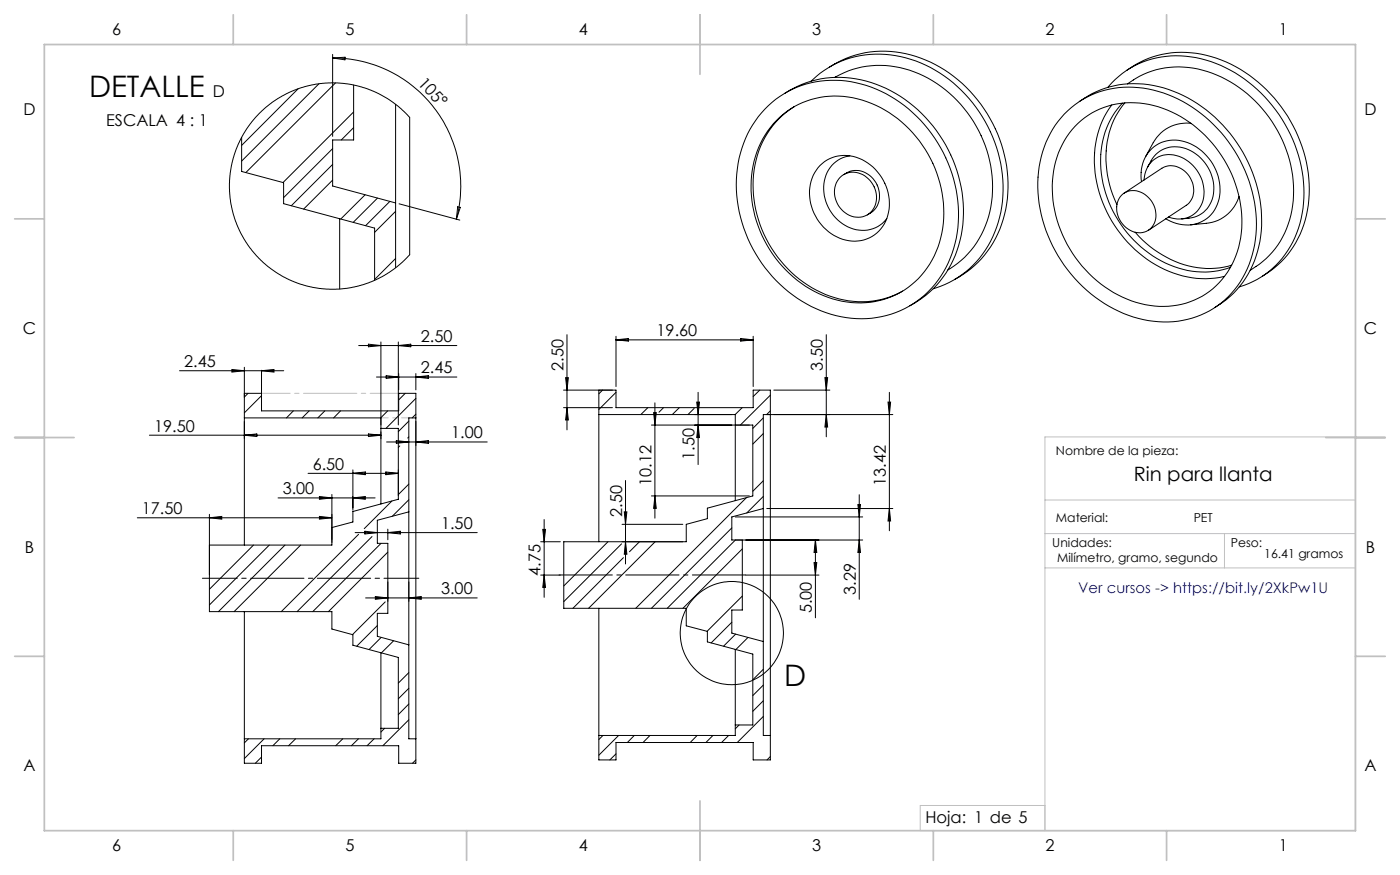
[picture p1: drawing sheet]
<svg xmlns="http://www.w3.org/2000/svg" width="400mm" height="250mm" viewBox="0 0 400 250" stroke-linecap="round" stroke-linejoin="round" font-family="sans-serif">
<g fill="none" stroke="#000" stroke-width=".29">
<path d="M95 16.6a36.6 36.6 0 0 1 35.4 46M95 15.5v23.5M95 16.6l3.6-.2v.7zM237 19.1a29.5 29.5 0 0 1 31.6 .1 39 39 0 0 1 18 43.5 28.1 28.1 0 0 1-13.9 17.2M69 39.3v9.7l12 3.2v6l26 7v14.9M74.3 32.2l1.9-1.7 3.1-2.3 4.7-2.4 3.1-1 3-.7 5.1-.4 5.4 .5 3.4 .9 2.7 1 4.6 2.4 2.3 1.7 2.7 2.5 .8 .8v39.3l-2.1 2-2.4 2-2.7 1.8-4.6 2.2-2.9 .9-3.4 .7-4.8 .2-2.8-.2-3.5-.6-5.3-1.9-2.1-1.1-3.1-2-3.4-3-3.7-4.6-1.5-2.6-1.2-2.5-1-2.9-.6-2.8-.4-3.7-.1-2.3 .6-5.2 .8-2.7 1.1-3.1 2.5-4.7 1.4-1.9zM85.2 25.4l-16.2 16.1M91.1 23.9l-22.1 22.1M95.8 23.7l-25.6 25.6M101 24.3v15.7h-6v13.1l18 4.9M101 32l-20.1 20.2M101 36.5l-3.5 3.5"/>
<path d="M113 29.8v28.2M218.5 31.2a28.1 28.1 0 0 1 31.8-5.7 39.2 39.2 0 0 1 22.6 44 27.5 27.5 0 0 1-36.9 19.8 39.2 39.2 0 0 1-24.8-44.1 29.3 29.3 0 0 1 7.3-14zM221.9 34.4a24.4 24.4 0 0 1 28.4-4.3 33.8 33.8 0 0 1 18.1 39.2 23.9 23.9 0 0 1-31.9 15.6 34 34 0 0 1-21.1-38.8 24.9 24.9 0 0 1 6.5-11.7zM224.3 26.6a29.5 29.5 0 0 1 31.6 .1 39 39 0 0 1 18 43.5 28.1 28.1 0 0 1-13.9 17.2M226.9 30.5a26.1 26.1 0 0 0-11.6 25.1 34.1 34.1 0 0 0 24.5 29.8 24.4 24.4 0 0 0 18.1-2.2M231.8 23.2a28.2 28.2 0 0 1 31.3-5.2 39.2 39.2 0 0 1 22.5 44 27.5 27.5 0 0 1-19 20.5M238.5 22.1a27.1 27.1 0 0 1 29.2 1.8 35.2 35.2 0 0 1 14.3 39.3 25.1 25.1 0 0 1-11.2 13.9M304.1 32.6a26.6 26.6 0 0 1 28.3-6 40.4 40.4 0 0 1 26.3 41.9 25.9 25.9 0 0 1-22.1 23.3 34.1 34.1 0 0 1-28.4-11.1 39.5 39.5 0 0 1-11-34.5 28.1 28.1 0 0 1 6.9-13.6zM307.1 36.1a23.3 23.3 0 0 1 26.5-4.6 35.1 35.1 0 0 1 20.9 36.5 22.4 22.4 0 0 1-28.6 18.7 34.8 34.8 0 0 1-24.9-37.8 24.6 24.6 0 0 1 6.1-12.8zM308.4 29a28.1 28.1 0 0 1 29.7-1.7 40.5 40.5 0 0 1 22.1 40.2 27 27 0 0 1-13.1 20.4M316.5 25a26 26 0 0 1 28.1-7.8 40.3 40.3 0 0 1 27.7 42.4 26 26 0 0 1-18.2 22.4M317.6 30a28.2 28.2 0 0 0-3.1 26.5 34.2 34.2 0 0 0 26.1 22.9 25.1 25.1 0 0 0 9.3-.4"/>
<path d="M320.7 29.5a25.6 25.6 0 0 0-4.8 25.6 32.5 32.5 0 0 0 23.4 22.2 22.4 22.4 0 0 0 12.3-.9M321.4 29.4a25.7 25.7 0 0 0-4.4 23.3l.9 2.7 1.2 3.1M322 20.1a27.7 27.7 0 0 1 28.3-2.4 40.7 40.7 0 0 1 23.5 40.9 27.1 27.1 0 0 1-13.1 20.3M322.1 24a25.4 25.4 0 0 1 26.8-2 36.5 36.5 0 0 1 20.2 38.1 24.2 24.2 0 0 1-11.9 17.1M340.3 35.2a10.8 10.8 0 0 0-10.8 5.6l-2.2 4M95 42.5l-14 14M95 47l-11.8 11.8M95 51.5l-8.3 8.2M104.3 55.7l-6.9 6.9M107.8 56.6l-6.9 6.9M111.4 57.5l-6.9 7M113 58v18.5"/>
<path d="M114 58.2l17.4 4.7M130.8 59.1l.7 .2-1.1 3.3zM234.3 47.3a10.6 10.6 0 0 1 14.4-.2 13.5 13.5 0 0 1 3.5 17.6 10.3 10.3 0 0 1-14.7 2.1 13.5 13.5 0 0 1-4.3-18.2zM240 50.7a5.9 5.9 0 0 1 9 1.5 6.1 6.1 0 0 1-2.5 9.7 7 7 0 0 1-7.1-3.4 7 7 0 0 1 .6-7.8zM241.1 49.9a6.4 6.4 0 0 1 9.8 3.6 6.1 6.1 0 0 1-3.1 7.9M242.8 44.5a9.3 9.3 0 0 0-7.1 12.2 11.3 11.3 0 0 0 12.9 8.9 8.4 8.4 0 0 0 4.8-3.1M320.4 55.8a5.5 5.5 0 0 1 8.2 1.1 5.9 5.9 0 0 1-1.1 9.2 6.5 6.5 0 0 1-8.3-5.1 5.6 5.6 0 0 1 1.2-5.2zM321.2 55.2l10.8-7.1a6 6 0 0 1 8.4 3.5 5.7 5.7 0 0 1-1.5 7.1l-10.7 7.1M326.1 51.9a9.7 9.7 0 0 1 10.7-11.8 14.2 14.2 0 0 1 11 18.3 9.5 9.5 0 0 1-13.4 4.8l-1.3-.7M326.9 51.4a7.3 7.3 0 0 1 11.3-6.1 10.5 10.5 0 0 1 4.7 13.8 7.1 7.1 0 0 1-9 2.9M327.9 47.8a8.6 8.6 0 0 1 6.2-5.7 11.5 11.5 0 0 1 12.4 9.1 8.7 8.7 0 0 1-5.3 10.8l-3.6 .5M354 56.1a10.8 10.8 0 0 1-9.3 7.7l-4.6 .4"/>
<path d="M97 62.5v20.1M113 73.9l-6 6M113 60.4l-6 6M324.3 66.3a28.2 28.2 0 0 0 24.1 10.2l3.5-.7M102.5 98.7h28M105.3 98.3l3.5 .4-3.5 .4zM108.8 97.7v24.7M113.8 97.7v23.7M113.8 98.7l3.6-.4v.8zM162 95.6v27.2M176 96.1v14.3M176 97.1h39.2"/>
<path d="M176 97.1l3.5-.4v.8zM211.6 96.7l3.6 .4-3.6 .4zM215.2 96.1v14.3M236.1 95.6v29.2M51.3 105.9h29.8M66.3 105.6l3.5 .3-3.5 .4zM69.8 119.4v36.3M69.8 112.4h4.9v5h39.2v-5h4.9v7M69.8 119.4h39M69.8 104.9v14.5M70.9 112.4l-1.1 1M74.7 105.9l3.6-.3v.7z"/>
<path d="M74.7 105.8v6.4M74.7 113.1l-4.9 4.9M83.8 117.4l-2 2M88.3 117.4l-2 2M92.8 117.4l-2 2M97.3 117.4l-2 2M107.6 107.7h22.9M110.3 107.3l3.6 .4-3.6 .4zM110.8 117.4l-2 2M113.9 106.7v4.7M115.8 112.4l-1.9 1.9M118.8 119.4v91.7"/>
<path d="M118.8 119.4h-2v26.8M118.8 106.7v4.7M118.8 107.7l3.6-.4v.8zM118.8 113.8l-8.5 8.6M118.8 118.3l-1 1.1M161 111.5h15v5h39.2v-5h4.9v98.6M161 116.5h14M161.6 107.9h.8l-.4 3.6zM162 116.5l.4 3.5h-.8zM171.1 118.4v36.4M171.1 118.4h39M171.1 111.5v6.9"/>
<path d="M172.2 111.5l-1.1 1M176 112.1l-4.9 4.9M185.1 116.5l-2 1.9M186.8 117.9h.7l-.4 3.5zM187.1 115.1v32.9M189.6 116.5l-1.3 1.3M194.1 116.5l-2 1.9M198.3 116.7l-1.7 1.7M199.1 114.9h.7l-.3 3.5zM199.5 112.1v20.6M210.1 118.4v24.6M212.1 116.5l-2.1 1.9"/>
<path d="M217.1 111.5l-1.9 1.8M218.1 119.4l-3 3M220.1 112.9l-8.6 8.5M220.1 117.4l-1.1 1M221.1 111.5h16M235.7 107.9h.8l-.4 3.6zM236.1 118.4l.4 3.6h-.8zM253.7 114.9h.8l-.4 3.5zM254.1 112.1v39.5M255.1 118.4h-37v26.9M42.7 124.3h66.1M69.8 120.4v5"/>
<path d="M69.8 124.3l3.6-.3v.7zM88 135.2h25.8M100.8 134.3v11.5M100.8 135.2l3.6-.3v.7zM105.3 124l3.5 .3-3.5 .4zM108.8 123.4v2M108.8 122.4v21.6M108.8 122.4h5v20.2l-13 3.5v3l-6 1.6M110.2 134.9l3.6 .3-3.6 .4zM110.5 126.3h28.7M113.2 125.9l3.6 .4-3.6 .4zM114.2 127.4l-.4 .4"/>
<path d="M116.8 138.3l-3 3M116.8 120.3l-3 3M116.8 124.8l-.3 .4M118.8 120.4v6.9M118.8 126.3l3.6-.4v.8zM178.7 137.3v23.8M186.1 121.4h29v20.3l-13 3.5v3l-6 1.6v5h-35v19h35v5l6 1.6v3l13 3.5v20.2h-5M199.5 121.4l.3 3.6h-.7zM218.1 137.4l-3 3M218.1 123.9l-3 3M39.2 147.9h55.6M59.8 147.9l3.6-.3v.7z"/>
<path d="M59.8 147v27.8h35v4.9l6 1.6v3l13 3.5v20.3h-5M72.4 155.7l-12.6 12.7M76.9 155.7l-17.1 17.1M79.4 142.3h27.8M81.4 155.7l-19 19.1M85.9 155.7l-19 19.1M91.3 141.9l3.5 .4-3.5 .3zM91.3 147.6l3.5 .3-3.5 .4zM94.8 141.3v14.4h-35M100.8 142.3l3.6-.4v.7zM101.5 152.2h34.8M102.4 152.7l-22 22.1"/>
<path d="M104.2 151.8l3.6 .4-3.6 .4zM106.3 153.3l-21.4 21.5M108.9 155.2l-19.5 19.6M110.8 151.2v3M110.8 152.2l3.6-.4v.8zM110.8 157.7l-17 17.1M112 143.1l-7.9 7.9M116.8 146.2v38M116.8 146.2l-9 2.4v6.6h3v20h-3v6.6l9 2.4M116.8 142.8l-4.7 4.7M154.5 154.8h5.6M155.1 151.3h.8l-.4 3.5z"/>
<path d="M155.5 148.4v22.3M173.7 154.8l-12.6 12.6M177.6 155.4l-16.5 16.5M177.7 149.8h17.4M178.1 159.3l-14.4 14.5M178.4 146.2h.7l-.4 3.6zM178.7 154.8l.4 3.5h-.7zM182.7 154.8l-2.9 2.8M186.1 141.7h28M187.1 141.7l.4 3.6h-.7zM187.2 154.8l-19 19M209.1 150.8l-23 23"/>
<path d="M210.1 147.7h36.4M210.1 154.3l-19.5 19.5M212.1 154.3v20h-3v6.6l9 2.4M212.1 156.8l-17 17M213.3 142.2l-31.7 31.6M218.1 145.3v38M218.1 145.3l-9 2.4v6.6h37.4M218.1 141.8l-4.7 4.8M219.1 145.3h36M233 154.3v22.2M233 154.3l.4 3.6h-.8zM245.1 144.2h.8l-.4 3.5z"/>
<path d="M245.5 141.3v29.9M245.5 154.3l.4 3.6h-.8zM254.1 145.3l.4 3.6h-.8zM69.8 174.8v36.3M104.5 170.8h31.8M107.2 170.4l3.6 .4-3.6 .4zM107.8 178.7l-5.9 5.9M110.1 172l-9.4 9.3M116.8 170.8l3.6-.4v.8zM116.8 166.3v5.5M154.5 164.3h5.6M155.5 164.3l.4 3.5h-.8z"/>
<path d="M171.1 173.8v36.3M209.1 177.8l-5.9 5.9M212.1 170.3l-10.1 10.1M213.1 164.3h20.9M232.6 160.7h.8l-.4 3.6zM108.8 186.5v21.6M108.9 182.1l-3.5 3.5M112.5 183.1l-3.5 3.4M116.8 184.2v26.9h2M116.8 192.2l-3 3M116.8 196.7l-3 3M210.1 185.5v21.6"/>
<path d="M210.2 181.2l-3.5 3.4M213.7 182.1l-3.4 3.5M218.1 183.3v26.8h2M218.1 191.2l-3 3M218.1 195.7l-3 3M69.8 211.1v7h4.9v-5h39.2v5h4.9v-7M71 211.1l-1.2 1.2M74.7 216.3l-1.7 1.8M75.5 211.1l-5.7 5.6M79.9 211.1l-1.9 2M84.5 211.1l-2.1 2M97.9 211.1l-2 2"/>
<path d="M102.4 211.1l-2 2M106.9 211.1l-2 2M108.8 208.1v3h-39M109.9 208.1l-1.1 1M116.8 201.1l-3 3.1M116.8 205.7l-7.4 7.4M118.8 217.1l-.9 1M171.1 210.1v7h4.9v-5h39.2v5h4.9v-7M172.3 210.1l-1.2 1.2M176 215.4l-1.8 1.7M176.7 210.1l-5.6 5.7M181.2 210.1l-2 2"/>
<path d="M185.7 210.1l-2 2M199.2 210.1l-2 2M203.7 210.1l-2 2M208.2 210.1l-2 2M210.1 207.1v3h-39M211.2 207.1l-1.1 1.1M218.1 200.2l-3 3M218.1 204.7l-7.5 7.4M220.1 216.2l-1 .9"/>
<circle cx="209.1" cy="180.9" r="14.7"/>
</g>
<path d="M57.8 165.2h61.9" fill="none" stroke="#000" stroke-width=".29" stroke-dasharray="15.2 1.3 1.3 1.3" stroke-dashoffset="5.3"/>
<path d="M159.1 164.3h54.6" fill="none" stroke="#000" stroke-width=".29" stroke-dasharray="15.2 1.3 1.3 1.3" stroke-dashoffset="-.6"/>
<path d="M74.7 112.4h39.2" fill="none" stroke="#c0c0c0" stroke-width=".29" stroke-dasharray="15.2 1.3 1.3 1.3" stroke-dashoffset="7.1"/>
<path d="M108.8 119.4h8" fill="none" stroke="#c0c0c0" stroke-width=".29" stroke-dasharray="15.2 1.3 1.3 1.3" stroke-dashoffset="13.1"/>
<path d="M298.6 142.9h88.6M298.6 152.5h88.6M349.8 152.5v9.8M298.6 162.3h88.6M298.6 230.1h-35.7v7.2h124.3v-112.5h-88.6v112.5" fill="none" stroke="#c0c0c0" stroke-width=".29"/>
<g fill="none" stroke="#c0c0c0" stroke-width=".5">
<path d="M12.7 12.7h374.6v224.6h-374.6zM66.6 4.2v8.5M133.3 4.2v8.5M200 4.2v17M266.7 4.2v8.5M333.3 4.2v8.5M4.2 62.5h8.5M387.3 62.5h8.5M4.2 125h17M378.8 125h17M4.2 187.5h8.5M387.3 187.5h8.5"/>
<path d="M66.6 237.3v8.5M133.3 237.3v8.5M200 228.8v17M266.7 237.3v8.5M333.3 237.3v8.5"/>
</g>
<g fill="#000">
<path d="M66.3 105.6l3.5 .3-3.5 .4zM74.7 105.9l3.6-.3v.7zM91.3 141.9l3.5 .4-3.5 .3zM100.8 142.3l3.6-.4v.7z"/>
<path d="M236.1 118.4l.4 3.6h-.8zM235.7 107.9h.8l-.4 3.6z"/>
<path d="M59.8 147.9l3.6-.3v.7zM91.3 147.6l3.5 .3-3.5 .4z"/>
<path d="M233 154.3l.4 3.6h-.8zM232.6 160.7h.8l-.4 3.6zM245.1 144.2h.8l-.4 3.5zM245.5 154.3l.4 3.6h-.8zM161.6 107.9h.8l-.4 3.6zM162 116.5l.4 3.5h-.8z"/>
<path d="M254.1 145.3l.4 3.6h-.8zM253.7 114.9h.8l-.4 3.5zM199.5 121.4l.3 3.6h-.7zM199.1 114.9h.7l-.3 3.5zM187.1 141.7l.4 3.6h-.7zM186.8 117.9h.7l-.4 3.5zM178.7 154.8l.4 3.5h-.7zM178.4 146.2h.7l-.4 3.6zM155.5 164.3l.4 3.5h-.8zM155.1 151.3h.8l-.4 3.5z"/>
<path d="M116.8 170.8l3.6-.4v.8zM107.2 170.4l3.6 .4-3.6 .4z"/>
</g>
<g font-size="8.5">
<text x="25.4" y="27.8">DETALLE</text>
<text x="224.1" y="196">D</text>
</g>
<text font-size="5.6" x="323.9" y="137.5">Rin para llanta</text>
<g font-size="4.7">
<text x="32" y="10.1">6</text>
<text x="98.7" y="10.1">5</text>
<text x="165.4" y="10.1">4</text>
<text x="232" y="10.1">3</text>
<text x="298.7" y="10.1">2</text>
<text x="365.4" y="10.1">1</text>
<text x="119.2" y="23.9" transform="rotate(47 119.2 23.9)">105°</text>
<text x="60.9" y="27.8">D</text>
<text x="6.7" y="32.9">D</text>
<text x="30.3" y="36">ESCALA 4 : 1</text>
<text x="389.8" y="32.9">D</text>
<text x="6.6" y="95.4">C</text>
<text x="389.7" y="95.4">C</text>
<text x="120.2" y="97.7">2.50</text>
<text x="187.6" y="96.1">19.60</text>
<text x="52.6" y="104.9">2.45</text>
<text x="120.2" y="106.7">2.45</text>
<text x="161" y="106" transform="rotate(-90 161 106)">2.50</text>
<text x="235.1" y="106" transform="rotate(-90 235.1 106)">3.50</text>
<text x="44" y="123.3">19.50</text>
<text x="128.9" y="125.3">1.00</text>
<text x="198.5" y="131.4" transform="rotate(-90 198.5 131.4)">1.50</text>
<text x="89.3" y="134.2">6.50</text>
<text x="80.8" y="141.2">3.00</text>
<text x="186.1" y="138.8" transform="rotate(-90 186.1 138.8)">10.12</text>
<text x="253.1" y="138.8" transform="rotate(-90 253.1 138.8)">13.42</text>
<text x="40.5" y="146.9">17.50</text>
<text x="177.7" y="147.6" transform="rotate(-90 177.7 147.6)">2.50</text>
<text x="126" y="151.1">1.50</text>
<text x="7.1" y="157.9">B</text>
<text x="390.2" y="157.9">B</text>
<text x="154.5" y="164.5" transform="rotate(-90 154.5 164.5)">4.75</text>
<text x="126" y="169.8">3.00</text>
<text x="244.5" y="169.9" transform="rotate(-90 244.5 169.9)">3.29</text>
<text x="232" y="175.2" transform="rotate(-90 232 175.2)">5.00</text>
<text x="6.7" y="220.4">A</text>
<text x="389.8" y="220.4">A</text>
<text x="264.4" y="235">Hoja: 1 de 5</text>
<text x="32" y="243.2">6</text>
<text x="98.7" y="243.2">5</text>
<text x="165.4" y="243.2">4</text>
<text x="232" y="243.2">3</text>
<text x="298.7" y="243.2">2</text>
<text x="365.4" y="243.2">1</text>
</g>
<text font-size="4.2" fill="#00f" x="308.1" y="169.5">Ver cursos -&gt; https://bit.ly/2XkPw1U</text>
<g font-size="3.5">
<text x="301.7" y="130.1">Nombre de la pieza:</text>
<text x="301.7" y="149.2">Material:</text>
<text x="341" y="149.2">PET</text>
<text x="300.7" y="156.3">Unidades:</text>
<text x="302" y="160.5">Milímetro, gramo, segundo</text>
<text x="351.6" y="156.3">Peso:</text>
<text x="361.2" y="159.5">16.41 gramos</text>
</g>
</svg>
